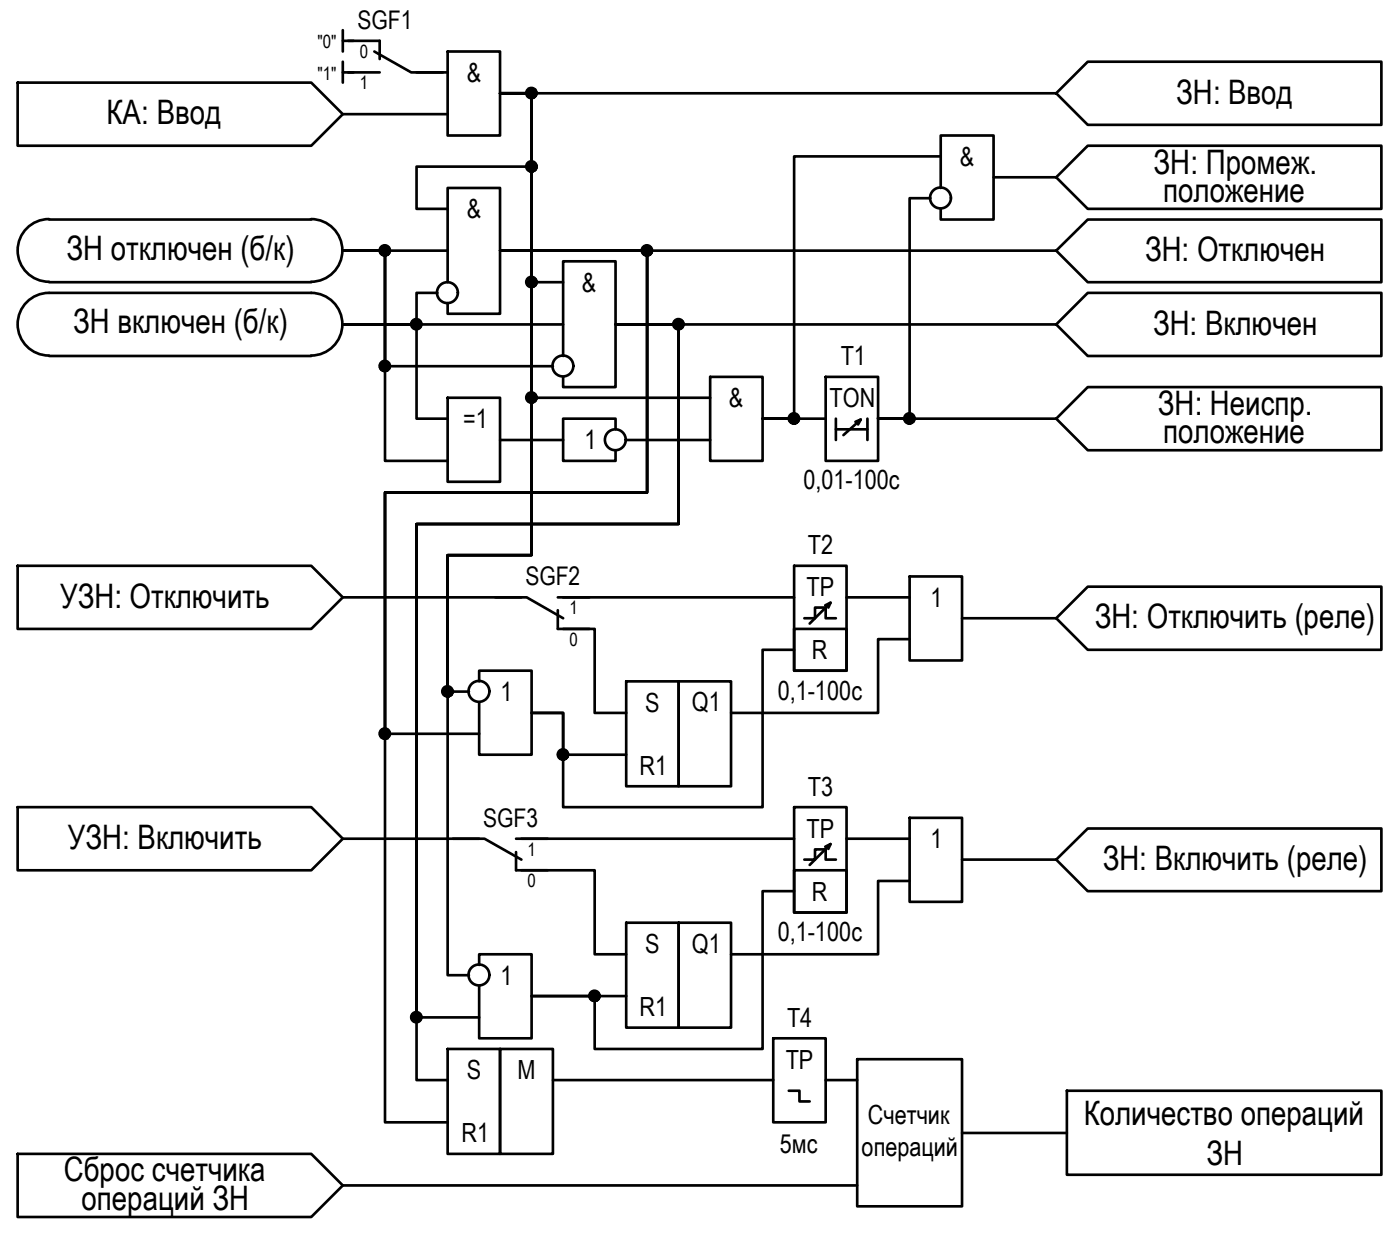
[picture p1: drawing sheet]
<svg xmlns="http://www.w3.org/2000/svg" width="133mm" height="117mm" viewBox="0 0 133 117" stroke-linecap="round" stroke-linejoin="round" font-family="sans-serif">
<!-- layer: 0 -->
<g fill="none" stroke="#000" stroke-width=".25">
<path d="M1.7 7.9h28l3 3-3 3h-28zM32.7 2.9v2M32.7 5.9v2M32.7 3.9h1M32.7 6.9h1M32.7 10.9h10M39.7 6.9h3M42.7 4.9h5v8h-5zM42.7 19.9h-3v-4h11v-7h-3h3v18h3M88.7 18.9h-2v21h-3h17M89.6 17.9v-5h5.1v8h-5.1v-1M89.6 14.9h-13.9v25h-3h6"/>
<path d="M94.7 16.9h6M100.7 8.9l3-3h27.9v6h-27.9l-3-3h-53h3v29h17M103.7 13.9h27.9v6h-27.9l-3-3zM4.7 20.9a2.98 2.98 0 0 0-3 2.9 2.98 2.98 0 0 0 3 3M4.7 20.9h25M4.7 26.9h25M4.7 33.9h25M29.6 20.9a2.98 2.98 0 0 1 3 2.9 2.98 2.98 0 0 1-3 3M29.6 27.9a2.98 2.98 0 0 1 3 3 2.98 2.98 0 0 1-3 3M29.7 27.9h-25a2.98 2.98 0 0 0-3 3 2.98 2.98 0 0 0 3 3M32.7 30.9h7v9h3M32.7 23.9h10"/>
<path d="M41.7 27.9h-2v3h-7h21M42.7 26.9v-9h5v12h-5v-1M42.7 37.9h5v8h-5zM47.7 23.9h53M52.7 34.9h-16v-11h-4h4v20h6M53.7 33.9v-9h5v12h-5v-1M58.7 30.9h42M67.7 35.9h5v8h-5zM78.7 35.9h5v8h-5zM79.7 39.9v2M82 40l-.2 .4M82.7 39.9v2"/>
<path d="M83.7 39.9h.1M100.7 23.9l3-3h27.9v6h-27.9zM103.7 27.9h27.9v6h-27.9l-3-3zM103.7 36.9h27.9v6h-27.9l-3-3zM1.7 53.9h28l3 3-3 3h-28zM32.7 56.9h17M47.7 41.9h6M53.7 59.9h3v8h3M53.7 56.9h22M58.7 40.9v-1h-5v4h5v-1M59.7 41.9h8M75.7 53.9h5v10h-5z"/>
<path d="M75.7 59.9h5v4h-5zM76.7 58.9h1v-1h1v1h1M78.6 57.7l.6-.3-.3 .5M79.2 57.4l-2 2M79.7 40.9h3M80.7 56.9h6M81.5 40.2l.5-.2-1.6 1.4M86.7 54.9h5v8h-5zM91.7 58.9h9M103.7 55.9h27.9v6h-27.9l-3-3zM1.7 76.9h28l3 3-3 3h-28zM32.7 79.9h13"/>
<path d="M44.7 65.9h-2v-13h8v-44h-3h3v44h-8v40h2M45.7 69.9h-9v-23h25v-23h-14h14v23h-25v60h6M45.7 64.9v-1h5v8h-5v-5M49.7 79.9h26M59.7 64.9h5v10h-5zM64.7 64.9h5v10h-5zM75.7 76.9h5v10h-5zM75.7 61.9h-3v15h-19v-9h-3h3v4h6M80.7 79.9h6M86.7 60.9h-3v7h-14M86.7 77.9h5v8h-5zM42.7 99.9h5v10h-5z"/>
<path d="M45.7 96.9h-6v-47h25v-19h-6h6v19h-25v53h3M45.7 91.9v-1h5v8h-5v-5M47.7 99.9h5v10h-5zM49.7 82.9h7v8h3M59.7 87.9h5v10h-5zM64.7 87.9h5v10h-5zM73.7 98.9h5v8h-5zM75.7 82.9h5v4h-5zM75.7 84.9h-3v15h-16v-5h-6h9M76.7 81.9h1v-1h1v1h1M78.6 80.6l.6-.2-.3 .5M79.2 80.4l-2 2"/>
<path d="M86.7 83.9h-3v7h-14M91.7 81.9h9M100.7 81.9l3-3h27.9v6h-27.9zM1.7 109.9h28l3 3-3 3h-28zM32.7 112.9h49M52.7 102.9h21M75.2 103.9h1v1h1M78.7 102.9h3M81.7 100.9h10v14h-10zM91.7 107.9h10M101.7 103.9h29.9v8h-29.9z"/>
<circle cx="50.6" cy="15.8" r=".49"/>
<circle cx="50.6" cy="8.9" r=".49"/>
<circle cx="89.6" cy="18.9" r=".99"/>
<circle cx="36.7" cy="23.8" r=".49"/>
<circle cx="36.7" cy="34.9" r=".49"/>
<circle cx="39.7" cy="30.9" r=".49"/>
<circle cx="42.6" cy="27.9" r=".99"/>
<circle cx="50.6" cy="26.9" r=".49"/>
<circle cx="50.6" cy="37.9" r=".49"/>
<circle cx="53.6" cy="34.9" r=".99"/>
<circle cx="61.6" cy="23.8" r=".49"/>
<circle cx="64.7" cy="30.9" r=".49"/>
<circle cx="75.7" cy="39.9" r=".49"/>
<circle cx="86.7" cy="39.9" r=".49"/>
<circle cx="58.6" cy="41.9" r=".99"/>
<circle cx="36.7" cy="69.9" r=".49"/>
<circle cx="42.6" cy="65.8" r=".49"/>
<circle cx="45.6" cy="65.8" r=".99"/>
<circle cx="53.6" cy="71.9" r=".49"/>
<circle cx="39.7" cy="96.9" r=".49"/>
<circle cx="45.6" cy="92.9" r=".99"/>
<circle cx="56.7" cy="94.8" r=".49"/>
</g>
<g fill="#000" stroke="#000" stroke-width=".1">
<path d="M50.6 16.4h.2zM50.6 9.4h.2zM50.6 15.4h.1zM50.6 8.4h.1zM36.4 23.5h.6zM36.4 34.5h.6zM36.4 24.3h.5zM36.5 23.4h.4zM36.6 24.4h.2zM36.6 35.4h.2zM36.6 23.4h.1zM36.6 34.4h.1z"/>
<path d="M39.6 31.4h.2zM39.6 30.4h.1zM50.6 27.4h.2zM50.6 38.4h.2zM50.6 26.4h.1zM50.6 37.4h.1zM61.6 23.4h.1zM64.3 30.6h.8zM64.5 31.4h.3zM64.6 30.4h.1zM75.4 39.5h.6zM75.6 39.4h.1z"/>
<path d="M86.5 39.4h.4zM86.6 39.4h.1zM75.6 40.4h.2zM86.4 40.3h.5zM86.6 40.4h.2zM36.6 70.4h.2zM36.6 69.4h.1zM42.6 66.4h.2zM42.6 65.4h.1zM53.6 71.4h.1zM39.6 97.4h.2zM39.6 96.4h.1z"/>
<path d="M56.5 95.4h.3zM56.6 94.4h.1z"/>
<path d="M50.6 16.4h.1zM50.6 16.4h.1z"/>
<path d="M50.6 9.4h.1zM50.6 9.4h.1z"/>
<path d="M50.6 15.4h.2zM50.6 15.4h.2z"/>
<path d="M50.6 8.4h.2zM50.6 8.4h.2z"/>
<path d="M50.6 15.4h.2zM50.5 15.4h.3z"/>
<path d="M50.6 8.4h.2zM50.5 8.4h.3z"/>
<path d="M50.5 15.4h.4zM50.5 15.4h.4z"/>
<path d="M50.5 16.4h.3zM50.5 16.4h.3z"/>
<path d="M50.5 9.4h.3zM50.5 9.4h.4z"/>
<path d="M50.5 9.4h.3zM50.5 9.4h.3z"/>
<path d="M50.5 15.4h.4zM50.4 15.4h.5z"/>
<path d="M50.5 16.3h.4zM50.5 16.3l.3 .1z"/>
<path d="M50.5 8.4h.4zM50.5 8.4h.4z"/>
<path d="M50.5 8.4l.4 .1zM50.4 8.5h.5z"/>
<path d="M50.4 15.4l.6 .1zM50.4 15.4l.6 .1z"/>
<path d="M50.4 16.3h.5zM50.4 16.3h.5z"/>
<path d="M50.4 9.3h.5zM50.4 9.3h.6z"/>
<path d="M50.4 9.3h.5zM50.4 9.3l.5 .1z"/>
<path d="M50.4 15.5h.6zM50.4 15.5h.6z"/>
<path d="M50.4 16.3h.6zM50.4 16.3h.5z"/>
<path d="M50.4 8.5h.6zM50.4 8.5h.6z"/>
<path d="M50.4 8.5h.6zM50.4 8.5h.6z"/>
<path d="M50.4 15.5h.6zM50.4 15.5h.6z"/>
<path d="M50.4 16.3h.6zM50.4 16.3h.6z"/>
<path d="M50.4 8.5h.6zM50.4 8.5h.6z"/>
<path d="M50.4 9.3h.6zM50.4 9.3h.6z"/>
<path d="M50.3 15.5l.8 .1zM50.3 15.5l.8 .1z"/>
<path d="M50.3 16.3h.7zM50.3 16.3h.7z"/>
<path d="M50.3 8.5l.8 .1zM50.3 8.5l.8 .1z"/>
<path d="M50.3 9.2h.7zM50.3 9.2l.7 .1z"/>
<path d="M50.3 15.6h.8zM50.3 15.6h.8z"/>
<path d="M50.2 15.6l.9 .1zM50.2 15.6l.9 .1z"/>
<path d="M50.2 16.2h.9zM50.2 16.2h.9z"/>
<path d="M50.3 16.2h.8zM50.3 16.2l.7 .1z"/>
<path d="M50.3 8.6h.8zM50.3 8.6h.8z"/>
<path d="M50.2 8.6l.9 .1zM50.2 8.6l.9 .1z"/>
<path d="M50.2 9.1l.9 .1zM50.2 9.1l.9 .1z"/>
<path d="M50.3 9.2h.8zM50.3 9.2h.7z"/>
<path d="M50.2 15.7h.9zM50.2 15.7h.9z"/>
<path d="M50.2 15.7h1zM50.2 15.7h1z"/>
<path d="M50.2 16.1h.9zM50.2 16.1h.9z"/>
<path d="M50.2 16.1h.9zM50.2 16.1l.9 .1z"/>
<path d="M50.2 8.7h.9zM50.2 8.7h.9z"/>
<path d="M50.2 8.7l1 .1zM50.2 8.7l1 .1z"/>
<path d="M50.2 9.1h.9zM50.2 9.1h.9z"/>
<path d="M50.2 9.1h.9zM50.2 9.1h.9z"/>
<path d="M50.2 15.7l1 .1zM50.2 15.7l1 .1z"/>
<path d="M50.2 15.8h1zM50.2 15.8h1z"/>
<path d="M50.2 15.8l1 .1zM50.2 15.8l1 .1z"/>
<path d="M50.2 15.9l1 .1v-.1zM50.2 15.9l1 .1h-1z"/>
<path d="M50.2 16h1zM50.2 16h1z"/>
<path d="M50.2 16h1zM50.2 16h1z"/>
<path d="M50.2 16h1zM50.2 16l.9 .1z"/>
<path d="M50.2 8.8h1zM50.2 8.8h1z"/>
<path d="M50.2 8.8h1zM50.2 8.8h1z"/>
<path d="M50.2 8.8l1 .1zM50.2 8.8l1 .1z"/>
<path d="M50.2 8.9h1zM50.2 8.9h1z"/>
<path d="M50.2 8.9l1 .1zM50.2 8.9l1 .1z"/>
<path d="M50.2 9h1zM50.2 9h1z"/>
<path d="M50.2 9h1zM50.2 9l.9 .1z"/>
<path d="M36.6 24.4h.1zM36.6 24.4h.1z"/>
<path d="M36.6 35.4h.1zM36.6 35.4h.1z"/>
<path d="M36.6 23.4h.2zM36.6 23.4h.2z"/>
<path d="M36.6 34.4h.2zM36.6 34.4h.2z"/>
<path d="M36.6 23.4h.2zM36.5 23.4h.3z"/>
<path d="M36.6 34.4h.2zM36.5 34.4h.3z"/>
<path d="M36.5 23.4h.4zM36.5 23.4h.4zM36.4 23.4h.5z"/>
<path d="M36.5 24.4h.3zM36.5 24.4h.3z"/>
<path d="M36.5 34.4h.4zM36.5 34.4h.4z"/>
<path d="M36.5 35.3h.3zM36.5 35.3l.3 .1z"/>
<path d="M36.4 23.4l.6 .1zM36.4 23.4l.6 .1zM36.4 23.5h.6z"/>
<path d="M36.5 24.3h.4zM36.5 24.3l.3 .1z"/>
<path d="M36.5 34.4l.4 .1zM36.4 34.5h.5z"/>
<path d="M36.4 34.5h.6zM36.4 34.5h.6zM36.4 34.5h.6z"/>
<path d="M36.4 35.3h.5zM36.4 35.3h.5z"/>
<path d="M36.5 35.3h.4zM36.5 35.3h.3z"/>
<path d="M36.4 23.5h.6zM36.4 23.5h.6z"/>
<path d="M36.4 24.3h.6zM36.4 24.3h.6z"/>
<path d="M36.4 24.3h.6zM36.4 24.3h.5zM36.4 24.3h.5z"/>
<path d="M36.4 34.5h.6zM36.4 34.5h.6z"/>
<path d="M36.4 35.3h.6zM36.4 35.3h.6z"/>
<path d="M36.4 35.3h.6zM36.4 35.3h.5z"/>
<path d="M36.3 23.5l.8 .1zM36.3 23.5l.8 .1z"/>
<path d="M36.3 24.3h.7zM36.3 24.3h.7z"/>
<path d="M36.3 34.5l.8 .1zM36.3 34.5l.8 .1z"/>
<path d="M36.3 35.2h.7zM36.3 35.2l.7 .1z"/>
<path d="M36.3 23.6h.8zM36.3 23.6h.8z"/>
<path d="M36.3 24.2h.8zM36.3 24.2l.7 .1z"/>
<path d="M36.3 34.6h.8zM36.3 34.6h.8z"/>
<path d="M36.3 35.2h.8zM36.3 35.2h.7z"/>
<path d="M36.3 23.6l.8 .1zM36.3 23.6l.8 .1z"/>
<path d="M36.2 23.7h1zM36.2 23.7h1z"/>
<path d="M36.2 24.1l.9 .1zM36.2 24.1l.9 .1z"/>
<path d="M36.3 24.2h.8zM36.3 24.2h.8z"/>
<path d="M36.3 34.6l.8 .1zM36.3 34.6l.8 .1z"/>
<path d="M36.2 34.7h1zM36.2 34.7h1z"/>
<path d="M36.2 35.1l.9 .1zM36.2 35.1l.9 .1z"/>
<path d="M36.3 35.2h.8zM36.3 35.2h.8z"/>
<path d="M36.2 23.7h1zM36.2 23.7h1z"/>
<path d="M36.2 23.7l1 .1zM36.2 23.7l1 .1z"/>
<path d="M36.2 23.8h1zM36.2 23.8h1z"/>
<path d="M36.2 23.8l1 .1zM36.2 23.8l1 .1z"/>
<path d="M36.2 23.9h1zM36.2 23.9h1z"/>
<path d="M36.2 23.9l1 .1v-.1zM36.2 23.9l1 .1h-1z"/>
<path d="M36.2 24h1zM36.2 24h1z"/>
<path d="M36.2 24l1 .1zM36.2 24l1 .1z"/>
<path d="M36.2 24.1h1zM36.2 24.1h.9z"/>
<path d="M36.2 34.7l1 .1zM36.2 34.7l1 .1z"/>
<path d="M36.2 34.8h1zM36.2 34.8h1z"/>
<path d="M36.2 34.8h1zM36.2 34.8h1z"/>
<path d="M36.2 34.8l1 .1zM36.2 34.8l1 .1z"/>
<path d="M36.2 34.9h1zM36.2 34.9h1z"/>
<path d="M36.2 34.9l1 .1zM36.2 34.9l1 .1z"/>
<path d="M36.2 35h1zM36.2 35h1h-1z"/>
<path d="M36.2 35l1 .1zM36.2 35l1 .1z"/>
<path d="M36.2 35.1h1zM36.2 35.1h.9z"/>
<path d="M39.6 31.4h.1zM39.6 31.4h.1z"/>
<path d="M39.6 30.4h.2zM39.6 30.4h.2z"/>
<path d="M39.6 30.4h.2zM39.6 30.4h.2z"/>
<path d="M39.5 30.4h.4zM39.5 30.4h.4z"/>
<path d="M39.5 31.4h.3zM39.5 31.4h.3z"/>
<path d="M39.5 30.4h.4zM39.4 30.4h.5z"/>
<path d="M39.5 31.3h.4zM39.5 31.3l.3 .1z"/>
<path d="M39.4 30.4l.6 .1zM39.4 30.4l.6 .1z"/>
<path d="M39.4 31.3h.5zM39.4 31.3h.5z"/>
<path d="M39.4 30.5h.6zM39.4 30.5h.6z"/>
<path d="M39.4 31.3h.6zM39.4 31.3h.5z"/>
<path d="M39.4 30.5l.6 .1zM39.4 30.5l.6 .1z"/>
<path d="M39.4 31.3h.6zM39.4 31.3h.6z"/>
<path d="M39.3 30.6h.8zM39.3 30.6h.8z"/>
<path d="M39.3 31.2h.7zM39.3 31.2l.7 .1z"/>
<path d="M39.3 30.6h.8zM39.3 30.6h.8z"/>
<path d="M39.3 30.6h.8zM39.3 30.6h.8z"/>
<path d="M39.3 31.2h.8zM39.3 31.2h.8z"/>
<path d="M39.3 31.2h.8zM39.3 31.2h.7z"/>
<path d="M39.2 30.6l.9 .1zM39.2 30.6l.9 .1z"/>
<path d="M39.2 30.7h1zM39.2 30.7h1z"/>
<path d="M39.2 31.1h.9zM39.2 31.1h.9z"/>
<path d="M39.2 31.1h.9zM39.2 31.1l.9 .1z"/>
<path d="M39.2 30.7l1 .1zM39.2 30.7l1 .1z"/>
<path d="M39.2 30.8l1 .1v-.1zM39.2 30.8l1 .1h-1z"/>
<path d="M39.2 30.9h1zM39.2 30.9h1z"/>
<path d="M39.2 30.9h1zM39.2 30.9h1z"/>
<path d="M39.2 30.9l1 .1zM39.2 30.9l1 .1z"/>
<path d="M39.2 31h1zM39.2 31h1z"/>
<path d="M39.2 31h1zM39.2 31l.9 .1z"/>
<path d="M50.6 27.4h.1zM50.6 27.4h.1z"/>
<path d="M50.6 38.4h.1zM50.6 38.4h.1z"/>
<path d="M50.6 26.4h.2zM50.6 26.4h.2z"/>
<path d="M50.6 37.4h.2zM50.6 37.4h.2z"/>
<path d="M50.6 26.4h.2zM50.5 26.4h.3z"/>
<path d="M50.6 37.4h.2zM50.5 37.4h.3z"/>
<path d="M50.5 27.3h.3zM50.5 27.3h.4z"/>
<path d="M50.5 27.3h.3zM50.5 27.3l.3 .1z"/>
<path d="M50.5 38.3h.3zM50.5 38.3h.4z"/>
<path d="M50.5 38.3h.3zM50.5 38.3l.3 .1z"/>
<path d="M50.5 26.4h.4zM50.5 26.4h.4z"/>
<path d="M50.5 26.4l.4 .1zM50.4 26.5h.5z"/>
<path d="M50.5 37.4h.4zM50.5 37.4h.4z"/>
<path d="M50.5 37.4l.4 .1zM50.4 37.5h.5z"/>
<path d="M50.4 26.5h.6zM50.4 26.5h.6z"/>
<path d="M50.4 27.3h.5zM50.4 27.3h.6z"/>
<path d="M50.4 27.3h.5zM50.4 27.3h.5z"/>
<path d="M50.4 38.3h.5zM50.4 38.3h.6z"/>
<path d="M50.4 38.3h.5zM50.4 38.3h.5z"/>
<path d="M50.4 26.5h.6zM50.4 26.5h.6z"/>
<path d="M50.4 37.5h.6zM50.4 37.5h.6z"/>
<path d="M50.4 37.5h.6zM50.4 37.5h.6z"/>
<path d="M50.4 26.5h.6zM50.4 26.5h.6z"/>
<path d="M50.4 27.3h.6zM50.4 27.3h.6z"/>
<path d="M50.4 37.5h.6zM50.4 37.5h.6z"/>
<path d="M50.4 38.3h.6zM50.4 38.3h.6z"/>
<path d="M50.3 26.5l.8 .1zM50.3 26.5l.8 .1z"/>
<path d="M50.3 27.2h.7zM50.3 27.2l.7 .1z"/>
<path d="M50.3 37.5l.8 .1zM50.3 37.5l.8 .1z"/>
<path d="M50.3 38.2h.7zM50.3 38.2l.7 .1z"/>
<path d="M50.3 26.6h.8zM50.3 26.6h.8z"/>
<path d="M50.2 26.6l.9 .1zM50.2 26.6l.9 .1z"/>
<path d="M50.2 27.2h.9zM50.2 27.2h.9z"/>
<path d="M50.3 27.2h.8zM50.3 27.2h.7z"/>
<path d="M50.3 37.6h.8zM50.3 37.6h.8z"/>
<path d="M50.2 37.6l.9 .1zM50.2 37.6l.9 .1z"/>
<path d="M50.2 38.1l.9 .1zM50.2 38.1l.9 .1z"/>
<path d="M50.3 38.2h.8zM50.3 38.2h.7z"/>
<path d="M50.2 26.7h.9zM50.2 26.7h.9z"/>
<path d="M50.2 26.7h1zM50.2 26.7h1z"/>
<path d="M50.2 27.1h.9zM50.2 27.1h.9z"/>
<path d="M50.2 27.1h.9zM50.2 27.1l.9 .1z"/>
<path d="M50.2 37.7h.9zM50.2 37.7h.9z"/>
<path d="M50.2 37.7l1 .1zM50.2 37.7l1 .1z"/>
<path d="M50.2 38.1h.9zM50.2 38.1h.9z"/>
<path d="M50.2 38.1h.9zM50.2 38.1h.9z"/>
<path d="M50.2 26.7l1 .1zM50.2 26.7l1 .1z"/>
<path d="M50.2 26.8h1zM50.2 26.8h1z"/>
<path d="M50.2 26.8l1 .1zM50.2 26.8l1 .1z"/>
<path d="M50.2 26.9h1zM50.2 26.9h1z"/>
<path d="M50.2 26.9l1 .1zM50.2 26.9l1 .1z"/>
<path d="M50.2 27h1zM50.2 27h1h-1z"/>
<path d="M50.2 27h1zM50.2 27l.9 .1z"/>
<path d="M50.2 37.8h1zM50.2 37.8h1z"/>
<path d="M50.2 37.8h1zM50.2 37.8h1z"/>
<path d="M50.2 37.8l1 .1zM50.2 37.8l1 .1z"/>
<path d="M50.2 37.9h1zM50.2 37.9h1z"/>
<path d="M50.2 37.9l1 .1zM50.2 37.9l1 .1z"/>
<path d="M50.2 38h1zM50.2 38h1z"/>
<path d="M50.2 38h1zM50.2 38l.9 .1z"/>
<path d="M61.6 24.4h.1zM61.6 24.4h.1zM61.6 24.4h.2z"/>
<path d="M61.6 23.4h.2zM61.6 23.4h.2z"/>
<path d="M61.6 23.4h.2zM61.5 23.4h.3z"/>
<path d="M61.5 23.4h.4zM61.5 23.4h.4z"/>
<path d="M61.5 24.4h.3zM61.5 24.4h.3z"/>
<path d="M61.5 23.4h.4zM61.4 23.4h.5z"/>
<path d="M61.5 24.3h.4zM61.5 24.3l.3 .1z"/>
<path d="M61.4 23.4l.6 .1zM61.4 23.4l.6 .1z"/>
<path d="M61.4 24.3h.5zM61.4 24.3h.5z"/>
<path d="M61.4 23.5h.6zM61.3 23.5h.7z"/>
<path d="M61.4 24.3h.6zM61.4 24.3h.5z"/>
<path d="M61.3 23.5h.7zM61.3 23.5h.7z"/>
<path d="M61.3 24.3h.7zM61.3 24.3h.7z"/>
<path d="M61.3 24.3h.7zM61.3 24.3h.7z"/>
<path d="M61.3 23.5l.7 .1zM61.3 23.5l.7 .1z"/>
<path d="M61.3 23.6h.8zM61.3 23.6h.8z"/>
<path d="M61.3 24.2l.7 .1zM61.3 24.2l.7 .1z"/>
<path d="M61.2 23.6l.9 .1zM61.2 23.6l.9 .1z"/>
<path d="M61.2 24.2h.9zM61.2 24.2h.8z"/>
<path d="M61.2 23.7h.9zM61.2 23.7h.9z"/>
<path d="M61.2 23.7h.9zM61.2 23.7h.9z"/>
<path d="M61.2 23.7l1 .1zM61.2 23.7l1 .1z"/>
<path d="M61.2 24l.9 .1zM61.2 24l.9 .1z"/>
<path d="M61.2 24.1h.9zM61.2 24.1h.9z"/>
<path d="M61.2 24.1h.9zM61.2 24.1l.9 .1z"/>
<path d="M61.2 23.8h1zM61.2 23.8h1z"/>
<path d="M61.2 23.8l1 .1zM61.2 23.8l1 .1z"/>
<path d="M61.2 23.9h1zM61.2 23.9h1z"/>
<path d="M61.2 23.9l1 .1v-.1zM61.2 23.9l1 .1h-1z"/>
<path d="M61.2 24h1zM61.2 24h.9z"/>
<path d="M64.5 31.4h.2zM64.6 31.4h.1z"/>
<path d="M64.6 30.4h.2zM64.5 30.4h.3z"/>
<path d="M64.5 30.4h.3zM64.5 30.4h.3z"/>
<path d="M64.5 30.4h.4zM64.5 30.4h.4z"/>
<path d="M64.5 31.4h.3zM64.5 31.4h.3z"/>
<path d="M64.5 30.4h.4zM64.4 30.4h.5z"/>
<path d="M64.5 31.3h.4zM64.5 31.3l.3 .1z"/>
<path d="M64.4 30.4l.6 .1zM64.4 30.5h.6z"/>
<path d="M64.4 31.3h.5zM64.4 31.3h.5z"/>
<path d="M64.4 30.5h.6zM64.4 30.5h.6z"/>
<path d="M64.4 31.3h.6zM64.4 31.3h.5z"/>
<path d="M64.3 30.5l.8 .1zM64.3 30.5l.8 .1zM64.3 30.6h.8z"/>
<path d="M64.3 31.3h.7zM64.3 31.3h.7z"/>
<path d="M64.3 30.6h.8zM64.3 30.6h.8z"/>
<path d="M64.3 31.2h.8zM64.3 31.2h.8z"/>
<path d="M64.3 31.2h.8zM64.3 31.2l.7 .1z"/>
<path d="M64.2 30.6h.9zM64.2 30.6h.9z"/>
<path d="M64.2 30.6l.9 .1zM64.2 30.6l.9 .1z"/>
<path d="M64.2 31.1l.9 .1zM64.2 31.1l.9 .1z"/>
<path d="M64.2 31.2h.9zM64.2 31.2h.9z"/>
<path d="M64.2 30.7h.9zM64.2 30.7h.9z"/>
<path d="M64.2 30.7l1 .1zM64.2 30.7l1 .1z"/>
<path d="M64.2 31l.9 .1zM64.2 31l.9 .1z"/>
<path d="M64.2 31.1h.9zM64.2 31.1h.9z"/>
<path d="M64.2 30.8l1 .1v-.1zM64.2 30.8l1 .1h-1z"/>
<path d="M64.2 30.9h1zM64.2 30.9h1z"/>
<path d="M64.2 30.9h1zM64.2 30.9h1z"/>
<path d="M64.2 30.9l1 .1zM64.2 30.9l1 .1z"/>
<path d="M64.2 31h1zM64.2 31h.9z"/>
<path d="M75.6 39.4h.2zM75.6 39.4h.2z"/>
<path d="M75.6 39.4h.2zM75.5 39.4h.3z"/>
<path d="M75.5 39.4h.4zM75.5 39.4h.4z"/>
<path d="M75.5 39.4h.4zM75.4 39.4h.5z"/>
<path d="M75.4 39.4l.6 .1zM75.4 39.4l.6 .1zM75.3 39.5h.7z"/>
<path d="M75.3 39.5h.7zM75.3 39.5h.7z"/>
<path d="M75.3 39.5l.8 .1zM75.3 39.5l.8 .1z"/>
<path d="M75.3 39.6h.8zM75.3 39.6h.8z"/>
<path d="M75.3 39.6l.8 .1zM75.3 39.6l.8 .1z"/>
<path d="M75.2 39.7h.9zM75.2 39.7h.9z"/>
<path d="M75.2 39.7h.9zM75.2 39.7h.9z"/>
<path d="M75.2 39.7l.9 .1zM75.2 39.7l.9 .1z"/>
<path d="M75.2 39.8h1zM75.2 39.8h1z"/>
<path d="M75.2 40h.9zM75.2 40h.9z"/>
<path d="M75.2 39.8l1 .1zM75.2 39.8l1 .1z"/>
<path d="M75.2 39.9h1zM75.2 39.9h1z"/>
<path d="M75.2 39.9l.9 .1 .1-.1zM75.2 39.9l.9 .1h-.9z"/>
<path d="M86.6 39.4h.2zM86.6 39.4h.2z"/>
<path d="M86.6 39.4h.2zM86.5 39.4h.3z"/>
<path d="M86.5 39.4h.4zM86.5 39.4h.4zM86.4 39.4h.5z"/>
<path d="M86.4 39.4l.5 .1zM86.4 39.4l.5 .1z"/>
<path d="M86.4 39.5h.6zM86.3 39.5h.7z"/>
<path d="M86.3 39.5h.7zM86.3 39.5h.7z"/>
<path d="M86.3 39.5l.8 .1zM86.3 39.5l.8 .1z"/>
<path d="M86.3 39.6h.8zM86.3 39.6h.8z"/>
<path d="M86.3 39.6l.8 .1zM86.3 39.6l.8 .1z"/>
<path d="M86.2 39.7h1zM86.2 39.7h1z"/>
<path d="M86.2 39.7h1zM86.2 39.7h1z"/>
<path d="M86.2 39.7l1 .1zM86.2 39.7l1 .1z"/>
<path d="M86.2 39.8h1zM86.2 39.8h1z"/>
<path d="M86.2 39.8l1 .1zM86.2 39.8l1 .1z"/>
<path d="M86.2 39.9h1zM86.2 39.9h1z"/>
<path d="M86.2 39.9l1 .1v-.1zM86.2 39.9l1 .1h-1z"/>
<path d="M86.2 40h1zM86.2 40h1z"/>
<path d="M75.6 40.4h.1zM75.6 40.4h.1z"/>
<path d="M75.5 40.3h.3zM75.5 40.3l.3 .1z"/>
<path d="M75.5 40.3h.4zM75.5 40.3h.3z"/>
<path d="M75.4 40.3h.5zM75.4 40.3h.5z"/>
<path d="M75.3 40.3h.7zM75.3 40.3h.7z"/>
<path d="M75.4 40.3h.6zM75.4 40.3h.5z"/>
<path d="M75.3 40.2h.7zM75.3 40.2h.8z"/>
<path d="M75.3 40.2h.7zM75.3 40.2l.7 .1z"/>
<path d="M75.2 40.1l.9 .1zM75.2 40.1l.9 .1z"/>
<path d="M75.3 40.2h.8zM75.3 40.2h.8z"/>
<path d="M75.2 40l.9 .1zM75.2 40l.9 .1z"/>
<path d="M75.2 40.1h.9zM75.2 40.1h.9z"/>
<path d="M86.6 40.4h.1zM86.6 40.4h.1z"/>
<path d="M86.5 40.3h.3zM86.5 40.3l.3 .1z"/>
<path d="M86.5 40.3h.4zM86.5 40.3h.3z"/>
<path d="M86.4 40.3h.5zM86.4 40.3h.5zM86.4 40.3h.5z"/>
<path d="M86.3 40.3h.7zM86.3 40.3h.6z"/>
<path d="M86.3 40.2h.7zM86.3 40.2l.7 .1z"/>
<path d="M86.3 40.2h.8zM86.3 40.2h.7z"/>
<path d="M86.2 40.1l.9 .1zM86.2 40.1l.9 .1z"/>
<path d="M86.3 40.2h.8zM86.3 40.2h.8z"/>
<path d="M86.2 40l1 .1zM86.2 40l1 .1z"/>
<path d="M86.2 40.1h1zM86.2 40.1h.9z"/>
<path d="M36.6 70.4h.1zM36.6 70.4h.1z"/>
<path d="M36.6 69.4h.2zM36.6 69.4h.2z"/>
<path d="M36.6 69.4h.2zM36.6 69.4h.2z"/>
<path d="M36.5 69.4h.4zM36.5 69.4h.4z"/>
<path d="M36.5 70.4h.3zM36.5 70.4h.3z"/>
<path d="M36.5 69.4l.4 .1zM36.4 69.5h.5z"/>
<path d="M36.4 69.5h.6zM36.4 69.5h.6z"/>
<path d="M36.4 70.3l.5 .1zM36.4 70.3l.5 .1z"/>
<path d="M36.5 70.4h.4zM36.5 70.4h.3z"/>
<path d="M36.4 69.5h.6zM36.4 69.5h.6z"/>
<path d="M36.4 69.5h.6zM36.4 69.5h.6z"/>
<path d="M36.4 70.3h.6zM36.4 70.3h.6z"/>
<path d="M36.4 70.3h.6zM36.4 70.3h.5z"/>
<path d="M36.3 69.5l.8 .1zM36.3 69.5l.8 .1z"/>
<path d="M36.3 70.2h.7zM36.3 70.2l.7 .1z"/>
<path d="M36.3 69.6h.8zM36.3 69.6h.8z"/>
<path d="M36.3 70.2h.8zM36.3 70.2h.7z"/>
<path d="M36.3 69.6l.8 .1zM36.3 69.6l.8 .1z"/>
<path d="M36.2 69.7h1zM36.2 69.7h1z"/>
<path d="M36.2 70.1h.9zM36.2 70.1h.9z"/>
<path d="M36.3 70.1h.8zM36.3 70.1l.8 .1z"/>
<path d="M36.2 69.7l1 .1zM36.2 69.7l1 .1z"/>
<path d="M36.2 69.8h1zM36.2 69.8h1z"/>
<path d="M36.2 69.8h1zM36.2 69.8h1z"/>
<path d="M36.2 69.8l1 .1zM36.2 69.8l1 .1z"/>
<path d="M36.2 69.9h1zM36.2 69.9h1z"/>
<path d="M36.2 69.9l1 .1zM36.2 69.9l1 .1z"/>
<path d="M36.2 70h1zM36.2 70h1z"/>
<path d="M36.2 70l1 .1zM36.2 70l1 .1z"/>
<path d="M36.2 70.1h1zM36.2 70.1h.9z"/>
<path d="M42.6 66.4h.1zM42.6 66.4h.1z"/>
<path d="M42.6 65.4h.2zM42.6 65.4h.2z"/>
<path d="M42.6 65.4h.2zM42.5 65.4h.3z"/>
<path d="M42.5 65.4h.4zM42.5 65.4h.4z"/>
<path d="M42.5 66.4h.3zM42.5 66.4h.3z"/>
<path d="M42.5 65.4h.4zM42.4 65.4h.5z"/>
<path d="M42.5 66.3h.4zM42.5 66.3l.3 .1z"/>
<path d="M42.4 65.4l.6 .1zM42.4 65.4l.6 .1z"/>
<path d="M42.4 66.3h.5zM42.4 66.3h.5z"/>
<path d="M42.4 65.5h.6zM42.4 65.5h.6z"/>
<path d="M42.4 66.3h.6zM42.4 66.3h.5z"/>
<path d="M42.4 65.5h.6zM42.3 65.5h.7z"/>
<path d="M42.4 66.2h.6zM42.4 66.2l.6 .1z"/>
<path d="M42.3 65.5l.8 .1zM42.3 65.5l.8 .1z"/>
<path d="M42.3 66.2h.7zM42.3 66.2h.7z"/>
<path d="M42.3 65.6h.8zM42.3 65.6h.8z"/>
<path d="M42.2 65.6l.9 .1zM42.2 65.6l.9 .1z"/>
<path d="M42.2 66.2h.9zM42.2 66.2h.9z"/>
<path d="M42.3 66.2h.8zM42.3 66.2h.7z"/>
<path d="M42.2 65.7h.9zM42.2 65.7h.9z"/>
<path d="M42.2 65.7h1zM42.2 65.7h1z"/>
<path d="M42.2 66.1h.9zM42.2 66.1h.9z"/>
<path d="M42.2 66.1h.9zM42.2 66.1l.9 .1z"/>
<path d="M42.2 65.7l1 .1zM42.2 65.7l1 .1z"/>
<path d="M42.2 65.8h1zM42.2 65.8h1z"/>
<path d="M42.2 65.8l1 .1zM42.2 65.8l1 .1z"/>
<path d="M42.2 65.9h1zM42.2 65.9h1h-1z"/>
<path d="M42.2 65.9l1 .1zM42.2 65.9l1 .1z"/>
<path d="M42.2 66h1zM42.2 66h1z"/>
<path d="M42.2 66h1zM42.2 66l.9 .1z"/>
<path d="M53.6 72.4h.1zM53.6 72.4h.1zM53.6 72.4h.2z"/>
<path d="M53.6 71.4h.2zM53.6 71.4h.2z"/>
<path d="M53.6 71.4h.2zM53.5 71.4h.3z"/>
<path d="M53.5 71.4h.4zM53.5 71.4h.4z"/>
<path d="M53.5 72.3h.3zM53.5 72.3l.3 .1z"/>
<path d="M53.5 71.4l.4 .1zM53.5 71.4l.4 .1z"/>
<path d="M53.5 72.3h.4zM53.5 72.3h.3z"/>
<path d="M53.4 71.5h.6zM53.4 71.5h.6z"/>
<path d="M53.4 72.3h.5zM53.4 72.3h.5z"/>
<path d="M53.4 71.5h.6zM53.3 71.5h.7z"/>
<path d="M53.4 72.3h.6zM53.4 72.3h.5z"/>
<path d="M53.3 71.5h.7zM53.3 71.5h.7z"/>
<path d="M53.3 72.3h.7zM53.3 72.3h.7z"/>
<path d="M53.3 71.5l.7 .1zM53.3 71.5l.7 .1z"/>
<path d="M53.3 71.6h.8zM53.3 71.6h.8z"/>
<path d="M53.3 72.2h.7zM53.3 72.2h.7z"/>
<path d="M53.3 72.2h.7zM53.3 72.2l.7 .1z"/>
<path d="M53.2 71.6l.9 .1zM53.2 71.6l.9 .1z"/>
<path d="M53.2 72.2h.9zM53.2 72.2h.8z"/>
<path d="M53.2 71.7h.9zM53.2 71.7h.9z"/>
<path d="M53.2 71.7h.9zM53.2 71.7h.9z"/>
<path d="M53.2 71.7l1 .1zM53.2 71.7l1 .1z"/>
<path d="M53.2 72l.9 .1zM53.2 72l.9 .1z"/>
<path d="M53.2 72.1h.9zM53.2 72.1h.9z"/>
<path d="M53.2 72.1h.9zM53.2 72.1l.9 .1z"/>
<path d="M53.2 71.8h1zM53.2 71.8h1z"/>
<path d="M53.2 71.8l1 .1zM53.2 71.8l1 .1z"/>
<path d="M53.2 71.9h1zM53.2 71.9h1z"/>
<path d="M53.2 71.9l1 .1zM53.2 71.9l1 .1z"/>
<path d="M53.2 72h.9h.1zM53.2 72h.9h-.9z"/>
<path d="M39.6 97.4h.1zM39.6 97.4h.1z"/>
<path d="M39.6 96.4h.2zM39.6 96.4h.2z"/>
<path d="M39.6 96.4h.2zM39.6 96.4h.2z"/>
<path d="M39.5 96.4h.4zM39.5 96.4h.4z"/>
<path d="M39.5 97.4h.3zM39.5 97.4h.3z"/>
<path d="M39.5 96.4l.4 .1zM39.5 96.4l.4 .1z"/>
<path d="M39.5 97.3h.4zM39.5 97.3l.3 .1z"/>
<path d="M39.4 96.5h.6zM39.4 96.5h.6z"/>
<path d="M39.4 97.3h.5zM39.4 97.3h.5z"/>
<path d="M39.4 96.5h.6zM39.4 96.5h.6z"/>
<path d="M39.4 97.3h.6zM39.4 97.3h.5z"/>
<path d="M39.4 96.5l.6 .1zM39.4 96.5l.6 .1z"/>
<path d="M39.4 97.3h.6zM39.4 97.3h.6z"/>
<path d="M39.3 96.6h.8zM39.3 96.6h.8z"/>
<path d="M39.3 97.2h.7zM39.3 97.2l.7 .1z"/>
<path d="M39.3 96.6h.8zM39.3 96.6h.8z"/>
<path d="M39.3 96.6h.8zM39.3 96.6h.8z"/>
<path d="M39.3 97.1l.8 .1zM39.3 97.1l.8 .1z"/>
<path d="M39.3 97.2h.8zM39.3 97.2h.7z"/>
<path d="M39.2 96.6l.9 .1zM39.2 96.6l.9 .1z"/>
<path d="M39.2 96.7h1zM39.2 96.7h1z"/>
<path d="M39.2 97.1h.9zM39.2 97.1h.9z"/>
<path d="M39.2 97.1h.9zM39.2 97.1h.9z"/>
<path d="M39.2 96.7l1 .1v-.1zM39.2 96.7l1 .1h-1z"/>
<path d="M39.2 96.8l1 .1zM39.2 96.8l1 .1z"/>
<path d="M39.2 96.9h1zM39.2 96.9h1z"/>
<path d="M39.2 96.9h1zM39.2 96.9h1z"/>
<path d="M39.2 96.9l1 .1zM39.2 96.9l1 .1z"/>
<path d="M39.2 97h1zM39.2 97h1z"/>
<path d="M39.2 97h1zM39.2 97l.9 .1z"/>
<path d="M56.6 94.4h.2zM56.5 94.4h.3z"/>
<path d="M56.6 95.4h.1zM56.5 95.4h.2z"/>
<path d="M56.5 94.4h.3zM56.5 94.4h.3z"/>
<path d="M56.5 94.4h.4zM56.5 94.4h.4z"/>
<path d="M56.5 95.4h.3zM56.5 95.4h.3z"/>
<path d="M56.5 94.4h.4zM56.4 94.4h.5z"/>
<path d="M56.5 95.3h.4zM56.5 95.3l.3 .1z"/>
<path d="M56.4 94.4l.6 .1zM56.4 94.4l.6 .1z"/>
<path d="M56.4 95.3h.5zM56.4 95.3h.5z"/>
<path d="M56.4 94.5h.6zM56.4 94.5h.6z"/>
<path d="M56.4 95.3h.6zM56.4 95.3h.5z"/>
<path d="M56.3 95.2h.7zM56.3 95.2h.8z"/>
<path d="M56.3 95.2h.7zM56.3 95.2l.7 .1z"/>
<path d="M56.3 94.5h.8zM56.3 94.5h.8z"/>
<path d="M56.3 94.5l.8 .1zM56.3 94.5l.8 .1z"/>
<path d="M56.3 94.6h.8zM56.3 94.6h.8z"/>
<path d="M56.3 95.2h.8zM56.3 95.2h.8z"/>
<path d="M56.2 94.6l.9 .1zM56.2 94.6l.9 .1z"/>
<path d="M56.2 94.7h.9zM56.2 94.7h.9z"/>
<path d="M56.2 95.1l.9 .1zM56.2 95.1l.9 .1z"/>
<path d="M56.2 95.2h.9zM56.2 95.2h.9z"/>
<path d="M56.2 94.7h.9zM56.2 94.7h.9z"/>
<path d="M56.2 94.7l1 .1zM56.2 94.7l1 .1z"/>
<path d="M56.2 95l.9 .1zM56.2 95l.9 .1z"/>
<path d="M56.2 95.1h.9zM56.2 95.1h.9z"/>
<path d="M56.2 94.8h1zM56.2 94.8h1z"/>
<path d="M56.2 94.8l1 .1zM56.2 94.8l1 .1z"/>
<path d="M56.2 94.9h1zM56.2 94.9h1h-1z"/>
<path d="M56.2 94.9l1 .1zM56.2 94.9l1 .1z"/>
<path d="M56.2 95h1zM56.2 95h.9z"/>
</g>
<path d="M33.2 3.9h3v1.7M33.2 6.9h3M35.7 4.9l3.5 2h3M47.2 56.9h3l3.5 2M53.2 58.1v1.8h3M53.2 56.9h3M43.2 79.9h3l3.5 2M49.2 79.9h3M49.2 81.1v1.8h3" fill="none" stroke="#000" stroke-width=".25"/>
<g font-size="3.2">
<text x="10.1" y="11.8">КА: Ввод</text>
<text x="112.1" y="9.9">ЗН: Ввод</text>
<text x="109.9" y="16.5">ЗН: Промеж.</text>
<text x="110.9" y="19.2">положение</text>
<text x="6.3" y="24.7">ЗН отключен (б/к)</text>
<text x="109.1" y="24.9">ЗН: Отключен</text>
<text x="7" y="31.7">ЗН включен (б/к)</text>
<text x="109.9" y="31.9">ЗН: Включен</text>
<text x="110.4" y="39.5">ЗН: Неиспр.</text>
<text x="110.9" y="42.2">положение</text>
<text x="5.7" y="57.9">УЗН: Отключить</text>
<text x="104.3" y="59.9">ЗН: Отключить (реле)</text>
<text x="6.5" y="80.9">УЗН: Включить</text>
<text x="105.1" y="82.9">ЗН: Включить (реле)</text>
<text x="103.3" y="107.1">Количество операций</text>
<text x="6.1" y="112.5">Сброс счетчика</text>
<text x="115" y="111">ЗН</text>
<text x="7.8" y="115.2">операций ЗН</text>
</g>
<g font-size="2.5">
<text x="44.5" y="7.8">&amp;</text>
<text x="91.5" y="15.8">&amp;</text>
<text x="44.5" y="20.8">&amp;</text>
<text x="55.4" y="27.8">&amp;</text>
<text x="80.1" y="34.8">T1</text>
<text x="44.1" y="40.8">=1</text>
<text x="69.5" y="38.8">&amp;</text>
<text x="79.1" y="38.8">TON</text>
<text x="55.7" y="42.8">1</text>
<text x="76.6" y="46.6">0,01-100с</text>
<text x="77" y="52.8">T2</text>
<text x="76.9" y="56.8">TP</text>
<text x="88.7" y="57.8">1</text>
<text x="77.4" y="62.8">R</text>
<text x="47.7" y="66.8">1</text>
<text x="61.5" y="67.8">S</text>
<text x="65.9" y="67.7">Q1</text>
<text x="74.1" y="66.6">0,1-100с</text>
<text x="60.9" y="73.8">R1</text>
<text x="77" y="75.8">T3</text>
<text x="76.9" y="79.8">TP</text>
<text x="88.7" y="80.8">1</text>
<text x="74.1" y="89.6">0,1-100с</text>
<text x="77.4" y="85.8">R</text>
<text x="47.7" y="93.8">1</text>
<text x="61.5" y="90.8">S</text>
<text x="65.9" y="90.7">Q1</text>
<text x="60.9" y="96.8">R1</text>
<text x="74.9" y="101.8">TP</text>
<text x="75" y="97.8">T4</text>
<text x="44.5" y="102.8">S</text>
<text x="49.3" y="102.8">М</text>
<text x="82.7" y="107.1">Счетчик</text>
<text x="44" y="108.8">R1</text>
<text x="74.3" y="109.8">5мс</text>
<text x="82.1" y="110.1">операций</text>
</g>
<g font-size="2.4">
<text x="34.1" y="2.7">SGF1</text>
<text x="50.1" y="55.7">SGF2</text>
<text x="46" y="78.8">SGF3</text>
</g>
<g font-size="1.7">
<text x="30.3" y="4.5">&quot;0&quot;</text>
<text x="34.3" y="5.5">0</text>
<text x="30.3" y="7.6">&quot;1&quot;</text>
<text x="34.3" y="8.5">1</text>
<text x="54.3" y="58.5">1</text>
<text x="54.3" y="61.5">0</text>
<text x="50.3" y="81.5">1</text>
<text x="50.3" y="84.5">0</text>
</g>
</svg>
